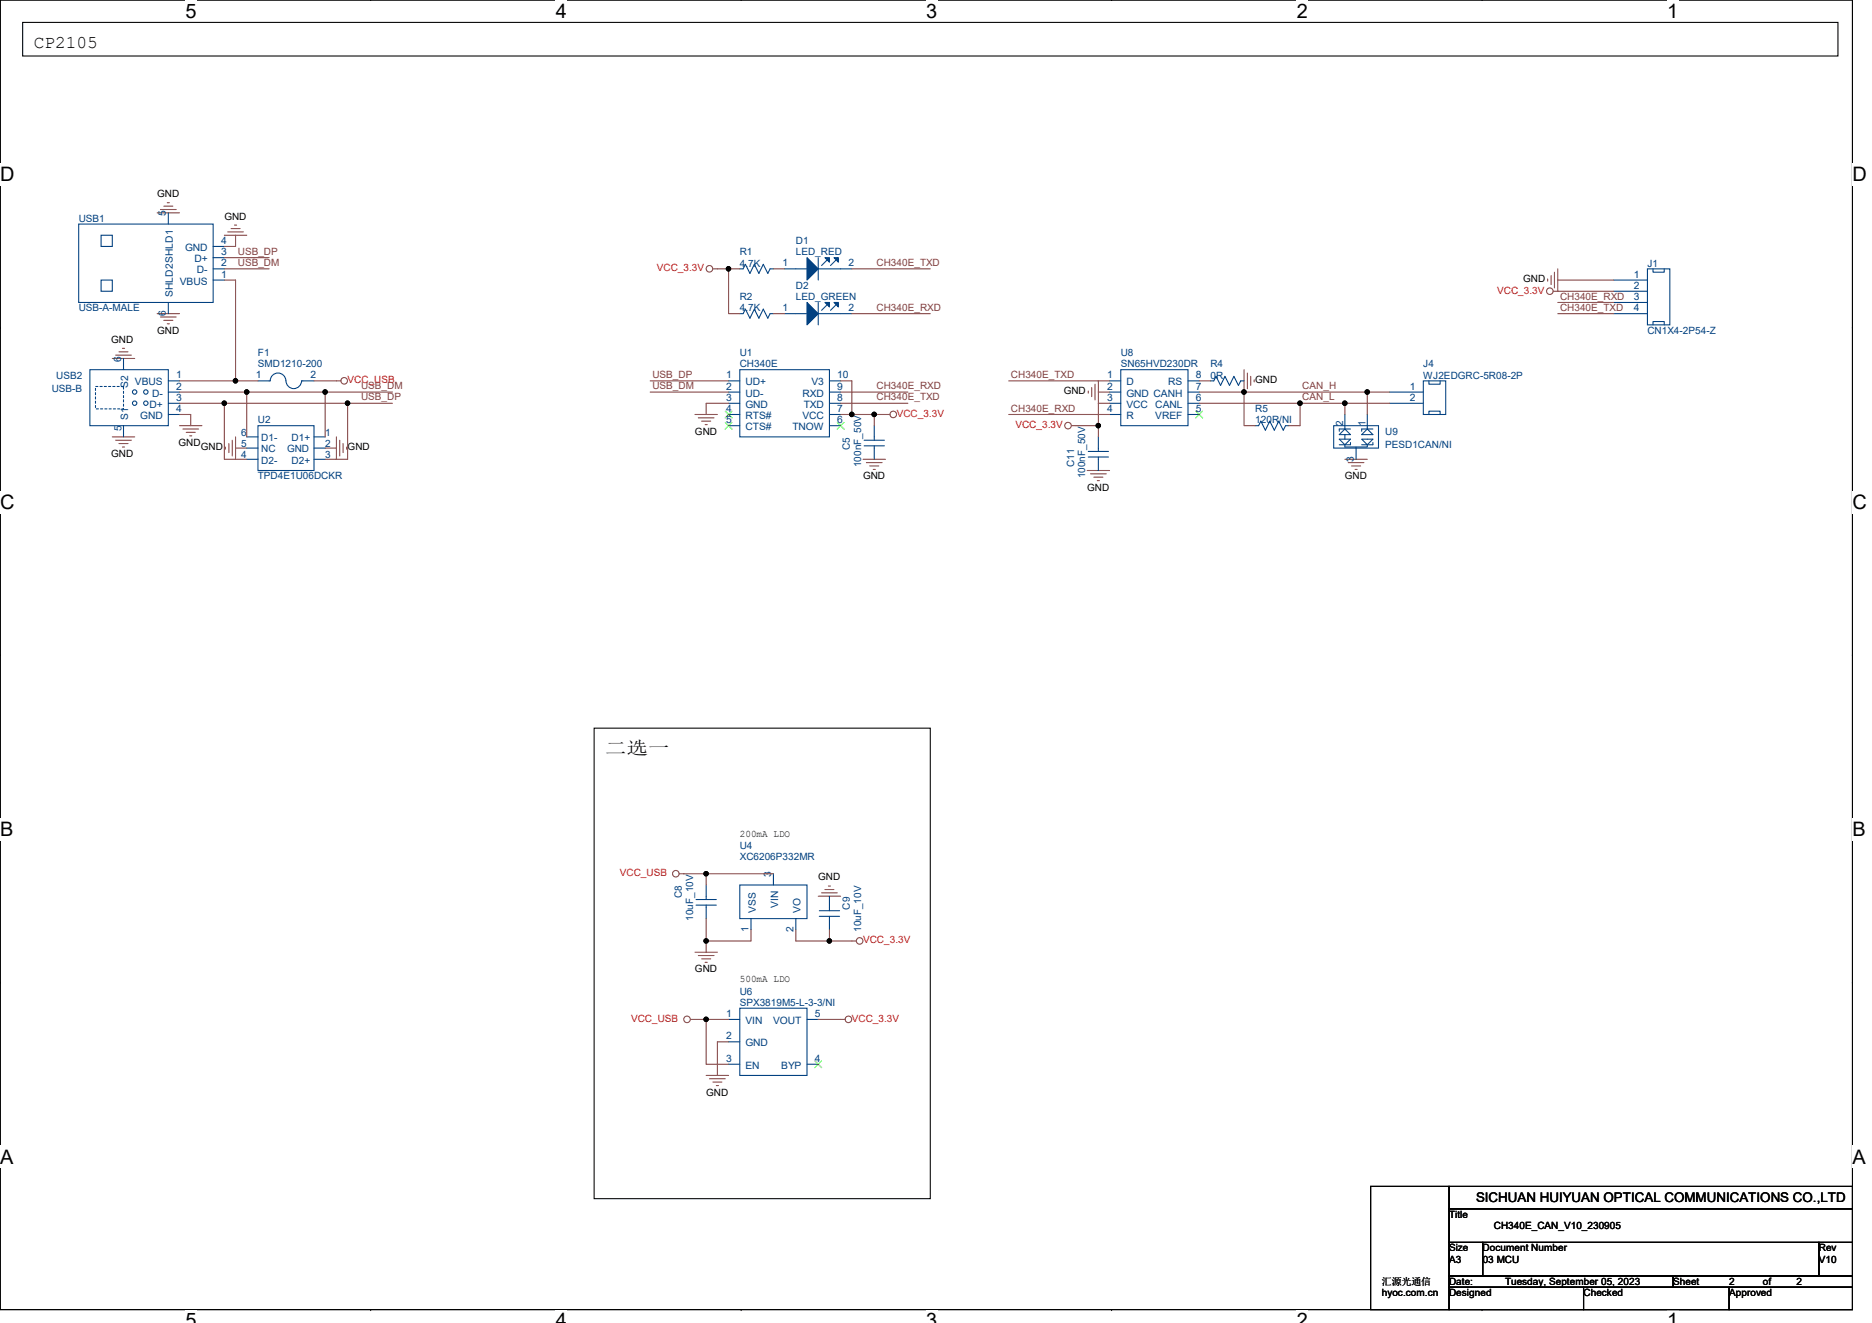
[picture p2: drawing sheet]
<svg xmlns="http://www.w3.org/2000/svg" width="297mm" height="210mm" viewBox="0 0 297 210" stroke-linecap="round" stroke-linejoin="round" font-family="sans-serif">
<path d="M0 0h293.9v207.9h-293.9z" fill="none" stroke="#000" stroke-width=".17"/>
<g fill="#fff">
<path d="M29.4 0h1.8v3.5h-1.8z"/>
<path d="M29.4 207.9h1.8v2h-1.8z"/>
</g>
<path d="M58.8 0h.1M58.8 207.9h.1" fill="none" stroke="#000" stroke-width=".17"/>
<g fill="#fff">
<path d="M88.2 0h1.8v3.5h-1.8z"/>
<path d="M88.2 207.9h1.8v2h-1.8z"/>
</g>
<path d="M117.6 0h.1M117.6 207.9h.1" fill="none" stroke="#000" stroke-width=".17"/>
<g fill="#fff">
<path d="M147 0h1.7v3.5h-1.7z"/>
<path d="M147 207.9h1.7v2h-1.7z"/>
</g>
<path d="M176.4 0h.1M176.4 207.9h.1" fill="none" stroke="#000" stroke-width=".17"/>
<g fill="#fff">
<path d="M205.8 0h1.7v3.5h-1.7z"/>
<path d="M205.8 207.9h1.7v2h-1.7z"/>
</g>
<path d="M235.2 0h.1M235.2 207.9h.1" fill="none" stroke="#000" stroke-width=".17"/>
<g fill="#fff">
<path d="M264.5 0h1.8v3.5h-1.8z"/>
<path d="M264.5 207.9h1.8v2h-1.8z"/>
<path d="M0 26h2.3v3.5h-2.3z"/>
<path d="M293.9 26h2.3v3.5h-2.3z"/>
<path d="M0 77.9h2.3v3.5h-2.3z"/>
<path d="M293.9 77.9h2.3v3.5h-2.3z"/>
</g>
<path d="M0 52h.1M293.9 52h.1" fill="none" stroke="#000" stroke-width=".17"/>
<g fill="#fff">
<path d="M0 129.9h2.1v3.5h-2.1z"/>
<path d="M293.9 129.9h2.1v3.5h-2.1z"/>
</g>
<path d="M0 103.9h.1M293.9 103.9h.1" fill="none" stroke="#000" stroke-width=".17"/>
<g fill="#fff">
<path d="M0 181.9h2.2v3.5h-2.2z"/>
<path d="M293.9 181.9h2.2v3.5h-2.2z"/>
</g>
<path d="M3.6 3.6h288v5.3h-288zM94.3 115.6h53.3v74.6h-53.3zM0 155.9h.1M293.9 155.9h.1M229.9 188.3h64v3.6h-64zM229.9 191.9h64v5.3h-64zM229.9 197.2h5.4v5.3h-5.4zM235.3 197.2h53.3v5.3h-53.3zM288.6 197.2h5.3v5.3h-5.3zM229.9 202.5h35.6v1.8h-35.6zM265.5 202.5h28.4v1.8h-28.4z" fill="none" stroke="#000" stroke-width=".17"/>
<g fill="none" stroke="#804040" stroke-width=".17">
<path d="M24.9 33.8h3.6M25.5 33.3h2.5M26 32.7h1.4M26.5 32.2h.4M35.6 37.3h3.6M36.1 36.8h2.5M36.7 36.3h1.4M37.2 35.7h.3M17.8 56.9h3.6M18.3 56.4h2.5M18.9 55.8h1.4M19.4 55.3h.4"/>
<path d="M24.9 49.8h3.6M25.5 50.3h2.5M26 50.8h1.4M26.5 51.4h.4M113.1 42.7h.7M197.4 58.7v3.5M197.9 59.2v2.5M198.5 59.7v1.5M245.6 44.3v.3M246.1 43.7v1.5M246.7 43.2v2.5M247.2 42.7v3.5h-.7"/>
<path d="M17.8 69.3h3.6M18.3 69.9h2.5M18.9 70.4h1.4M19.4 71h.4M28.5 67.6h3.5M29 68.1h2.5M29.5 68.6h1.5M30.1 69.2h.3M35.8 71v.3M36.3 70.4v1.4M36.8 69.9v2.5M37.4 69.3v3.6"/>
<path d="M53.4 60.5h.7M53.4 69.3v3.6M53.9 69.9v2.5M54.4 70.4v1.4M55 71v.3M110.3 65.8h3.5M110.8 66.3h2.5M111.3 66.8h1.5M111.9 67.4h.3M136.9 72.9h3.6M137.5 73.4h2.5M138 74h1.4"/>
<path d="M138.6 74.5h.3M140.5 65.8h.7M170 67.6h.7M172.5 74.7h3.6M172.7 62.1v.3M173 75.2h2.5M173.2 61.5v1.4M173.6 75.7h1.4M173.8 61v2.5M174.1 76.3h.4M174.3 60.5v3.5M199 60.3v.3"/>
<path d="M213.4 72.9h3.6M213.9 73.4h2.5M214.5 74h1.4M215 74.5h.3M107.8 138.7h.7M110.3 151.1h3.5M110.8 151.7h2.5M111.3 152.2h1.5M111.9 152.7h.3M129.8 142.2h3.6M130.4 141.7h2.5M130.9 141.2h1.4"/>
<path d="M131.4 140.6h.4M135.2 149.4h.7M109.6 161.8h.7M112.1 170.7h3.5M112.6 171.2h2.5M113.1 171.7h1.5M113.7 172.3h.3M133.4 161.8h.7"/>
<circle cx="112.6" cy="42.7" r=".52"/>
<circle cx="245.9" cy="46.2" r=".52"/>
<circle cx="54.6" cy="60.4" r=".52"/>
<circle cx="141.7" cy="65.8" r=".52"/>
<circle cx="169.5" cy="67.6" r=".52"/>
<circle cx="107.2" cy="138.7" r=".52"/>
<circle cx="136.4" cy="149.3" r=".52"/>
<circle cx="109" cy="161.8" r=".52"/>
<circle cx="134.6" cy="161.8" r=".52"/>
</g>
<path d="M217.9 188.6h11.7v10.7h-11.7z" fill="#fff"/>
<path d="M217.5 188.3h12.4v19.6h-12.4zM229.9 188.3h64v3.6h-64zM229.9 191.9h64v5.3h-64zM229.9 197.2h5.4v5.3h-5.4zM235.3 197.2h53.3v5.3h-53.3zM288.6 197.2h5.3v5.3h-5.3zM229.9 204.3h21.4v3.6h-21.4zM229.9 202.5h35.6v1.8h-35.6zM251.3 204.3h23.1v3.6h-23.1zM265.5 202.5h28.4v1.8h-28.4zM274.4 204.3h19.5v3.6h-19.5z" fill="none" stroke="#000" stroke-width=".17"/>
<path d="M217.9 188.6h11.7v10.7h-11.7z" fill="#fff"/>
<path d="M217.5 188.3h12.4v19.6h-12.4zM229.9 188.3h64v3.6h-64zM229.9 191.9h64v5.3h-64zM229.9 197.2h5.4v5.3h-5.4zM235.3 197.2h53.3v5.3h-53.3zM288.6 197.2h5.3v5.3h-5.3zM229.9 204.3h21.4v3.6h-21.4zM229.9 202.5h35.6v1.8h-35.6zM251.3 204.3h23.1v3.6h-23.1zM265.5 202.5h28.4v1.8h-28.4zM274.4 204.3h19.5v3.6h-19.5z" fill="none" stroke="#000" stroke-width=".17"/>
<path d="M217.9 188.6h11.7v10.7h-11.7z" fill="#fff"/>
<path d="M217.5 188.3h12.4v19.6h-12.4zM229.9 204.3h21.4v3.6h-21.4zM251.3 204.3h23.1v3.6h-23.1zM274.4 204.3h19.5v3.6h-19.5z" fill="none" stroke="#000" stroke-width=".17"/>
<g fill="none" stroke="#004080" stroke-width=".17">
<path d="M12.5 35.6h21.3v12.4h-21.3zM16 37.3h1.8v1.8h-1.8zM26.7 33.8v1.8M33.8 39.1h1.8M14.3 58.7h12.4v8.9h-12.4zM16 44.4h1.8v1.8h-1.8zM19.6 56.9v1.8M26.7 48v1.8M33.8 44.4h1.8M33.8 42.7h1.8M33.8 40.9h1.8M117.4 58.7h14.2v10.6h-14.2z"/>
<path d="M117.4 42.7h.1M117.4 49.8h.1M117.4 42.7h.5l.4-.7 .7 1.4 .7-1.4 .7 1.4 .7-1.4 .7 1.4 .4-.7h.5M117.4 49.8h.5l.4-.7 .7 1.4 .7-1.4 .7 1.4 .7-1.4 .7 1.4 .4-.7h.5M122.7 42.7h.1M122.7 49.8h.1M124.5 49.8h3.6M124.5 42.7h3.6M129.8 48v3.6M129.8 49.8h5.4M129.8 40.9v3.5M129.8 42.7h5.4"/>
<path d="M131.3 48.4l-.9 .9M131.3 41.3l-.9 .8M132.7 48.4l-.9 .9M132.7 41.3l-.9 .8M177.8 58.7h10.7v8.9h-10.7zM256.1 44.4h5.3M256.1 46.2h5.3M256.1 48h5.3M256.1 49.8h5.3M261.4 42.7h3.6v8.9h-3.6zM262.3 51.6v-.6h1.8v.6M262.3 42.7v.5h1.8v-.5"/>
<path d="M19.6 67.6v1.7M26.7 60.5h1.8M26.7 62.2h1.8M26.7 64h1.8M26.7 65.8h1.8M39.2 72.9h1.7M39.2 71.1h1.7M39.2 69.3h1.7M40.9 60.5h2M40.9 67.6h8.9v7.1h-8.9zM42.9 60.4a1.24 1.24 0 0 1 1.2-1.2 1.24 1.24 0 0 1 1.3 1.2M45.4 60.4a1.24 1.24 0 0 0 1.2 1.3 1.24 1.24 0 0 0 1.3-1.3"/>
<path d="M47.9 60.5h1.9M49.8 69.3h1.8M49.8 71.1h1.8M49.8 72.9h1.8M115.6 60.5h1.8M115.6 62.2h1.8M115.6 64h1.8M115.6 65.8h1.8M115.6 67.6h1.8M131.6 67.6h1.8M131.6 65.8h1.8M131.6 64h1.8"/>
<path d="M131.6 62.2h1.8M131.6 60.5h1.8M137.1 69.9h3.2M137.1 70.8h3.2M138.7 70.8v2.1M138.7 67.6v2.3M172.7 71.6h3.2M172.7 72.5h3.2M174.3 72.5v2.2M174.3 69.3v2.3M176.1 60.5h1.7M176.1 62.2h1.7"/>
<path d="M176.1 64h1.7M176.1 65.8h1.7M188.5 65.8h1.8M188.5 64h1.8M188.5 62.2h1.8M188.5 60.5h1.8M192.1 60.5h.1M192.1 60.5h.5l.4-.8 .7 1.5 .7-1.5 .7 1.5 .7-1.5 .7 1.5 .4-.7h.5M197.4 60.5h.1M199.2 67.6h.5l.4-.8 .7 1.5 .7-1.5 .7 1.5 .7-1.5 .7 1.5 .4-.7h.5M199.2 67.6h.1M204.5 67.6h.1"/>
<path d="M211.6 67.6h7.1v3.5h-7.1zM212.5 69.7h1.8l-.9 .9zM213.4 70.6v.4h3.6v-.4M213.4 69v.7M213.4 68.1l.9 .9h-.9M213.4 68.1l-.9 .9h.9M213.4 65.8v2.3M214.3 70.2v.4h-1.8M214.3 68.1h-1.8v.4M215.2 71v1.9M216.1 69.7h1.7l-.8 .9zM216.1 69l.9-.9 .8 .9z"/>
<path d="M217 65.8v2.3M217.8 70.2v.4h-1.7M217.8 68.1h-1.7v.4M220.5 62.2h5.3M220.5 64h5.3M225.8 60.5h3.6v5.3h-3.6zM226.7 65.8v-.5h1.8v.5M226.7 60.5v.5h1.8v-.5M122.7 138.7v1.8M110.4 142.8h3.3M110.4 143.7h3.3M112.1 143.7v2.1"/>
<path d="M112.1 140.5v2.3M117.4 140.5h10.7v5.3h-10.7zM119.2 145.8v1.8M126.3 145.8v1.8M130 144.5h3.2M130 145.4h3.2M131.6 145.4v2.2M131.6 142.2v2.3M115.6 161.8h1.8M115.6 165.4h1.8M115.6 168.9h1.8M117.4 160h10.7v10.7h-10.7z"/>
<path d="M128.1 168.9h1.7M128.1 161.8h1.7"/>
<circle cx="21.4" cy="62.2" r=".35"/>
<circle cx="21.4" cy="64" r=".35"/>
<circle cx="23.1" cy="64" r=".35"/>
<circle cx="23.1" cy="62.2" r=".35"/>
</g>
<path d="M115.1 65.3l1.1 1M115.1 67l1.1 1.1M116.1 65.3l-1 1M116.1 67l-1 1.1M132.9 67l1 1.1M133.9 67l-1.1 1.1M189.8 65.3l1 1M190.8 65.3l-1.1 1M129.3 168.4l1.1 1.1M130.4 168.4l-1.1 1.1" fill="none" stroke="#0f0" stroke-width=".16"/>
<path d="M15.2 61.3h4.4v3.6h-4.4z" fill="none" stroke="#004080" stroke-width=".17" stroke-dasharray=".3 .3"/>
<g fill="#004080" stroke="#004080" stroke-width=".17">
<path d="M128.1 48l1.7 1.8-1.7 1.8z" fill-rule="evenodd"/>
<path d="M130.9 48h.7v.7z" fill-rule="evenodd"/>
<path d="M132.3 48h.7v.7z" fill-rule="evenodd"/>
<path d="M128.1 40.9l1.7 1.8-1.7 1.7z" fill-rule="evenodd"/>
<path d="M130.9 40.9h.7v.7z" fill-rule="evenodd"/>
<path d="M132.3 40.9h.7v.7z" fill-rule="evenodd"/>
</g>
<g fill="none" stroke="#804040" stroke-width=".17">
<path d="M37.4 37.3v1.8h-1.8M35.6 40.9h7.1M35.6 44.4h1.8v16.1M35.6 42.7h7.1M113.8 42.7h1.8M115.6 42.7v7.1h1.8M115.6 42.7h1.8M122.7 42.7h1.8M122.7 49.8h1.8M135.2 42.7h12.4M135.2 49.8h12.4M247.2 49.8h8.9"/>
<path d="M247.2 44.4h8.9M247.2 46.2h8.9M247.2 48h8.9M28.5 65.8h1.8v1.8M28.5 64h7.1v8.9h3.6M28.5 62.2h10.7M28.5 60.5h8.9M35.6 64h19.6M37.4 71.1h1.8M37.4 60.5h3.5M39.2 62.2h12.4M39.2 62.2v7.1"/>
<path d="M49.8 60.5h3.6M51.6 71.1h1.8M51.6 62.2v7.1M51.6 62.2h10.7M55.2 64h7.1M55.2 64v8.9h-3.6M103.2 60.5h12.4M103.2 62.2h12.4M115.6 64h-3.5v1.8M133.4 62.2h10.7M133.4 65.8h1.8M133.4 60.5h1.8v5.3"/>
<path d="M133.4 64h10.7M135.2 65.8h3.5M138.7 65.8v1.8M138.7 65.8h1.8M160.1 60.5h16M160.1 65.8h16M170.7 67.6h3.6M174.3 62.2h1.8M176.1 64h-1.8v5.3M190.3 62.2h7.1M190.3 60.5h1.8M190.3 64h16"/>
<path d="M206.3 64v3.6h-1.8M206.3 64h7.1M217 62.2h-19.6v5.4h1.8M220.5 62.2h-3.5v3.6M220.5 64h-7.1v1.8M108.5 138.7h3.6M112.1 138.7h10.6M112.1 138.7v1.8M112.1 149.4v1.7M112.1 145.8v3.6h7.1v-1.8M126.3 147.6v1.8h5.3M131.6 149.4h3.6"/>
<path d="M131.6 147.6v1.8M110.3 161.8h1.8M112.1 161.8h3.5M112.1 161.8v7.1h3.5M115.6 165.4h-1.8v5.3M129.8 161.8h3.6"/>
</g>
<g fill="#000" stroke="#000" stroke-width=".17">
<circle cx="115.6" cy="42.7" r=".35"/>
<circle cx="35.6" cy="64" r=".35"/>
<circle cx="37.4" cy="60.4" r=".35"/>
<circle cx="39.1" cy="62.2" r=".35"/>
<circle cx="51.6" cy="62.2" r=".35"/>
<circle cx="55.1" cy="64" r=".35"/>
<circle cx="135.2" cy="65.8" r=".35"/>
<circle cx="138.7" cy="65.8" r=".35"/>
<circle cx="174.3" cy="67.6" r=".35"/>
<circle cx="197.4" cy="62.2" r=".35"/>
<circle cx="206.3" cy="64" r=".35"/>
<circle cx="213.4" cy="64" r=".35"/>
<circle cx="216.9" cy="62.2" r=".35"/>
<circle cx="112" cy="138.7" r=".35"/>
<circle cx="112" cy="149.3" r=".35"/>
<circle cx="131.6" cy="149.3" r=".35"/>
<circle cx="112" cy="161.8" r=".35"/>
</g>
<g font-size="3.2">
<text x="29.4" y="2.8">5</text>
<text x="88.2" y="2.8">4</text>
<text x="147" y="2.8">3</text>
<text x="205.8" y="2.8">2</text>
<text x="264.5" y="2.8">1</text>
<text x="0" y="28.8">D</text>
<text x="293.9" y="28.8">D</text>
<text x="0" y="80.8">C</text>
<text x="293.9" y="80.8">C</text>
<text x="0" y="132.7">B</text>
<text x="293.9" y="132.7">B</text>
<text x="0" y="184.7">A</text>
<text x="293.9" y="184.7">A</text>
<text x="29.4" y="210.7">5</text>
<text x="88.2" y="210.7">4</text>
<text x="147" y="210.7">3</text>
<text x="205.8" y="210.7">2</text>
<text x="264.5" y="210.7">1</text>
</g>
<g font-size="2.8">
<text x="5.4" y="7.6">CP2105</text>
<text x="96.1" y="119.6">二选一</text>
</g>
<text font-size="2.1" x="234.2" y="190.7">SICHUAN HUIYUAN OPTICAL COMMUNICATIONS CO.,LTD</text>
<g font-size="1.6" fill="#004080">
<text x="12.5" y="35.2">USB1</text>
<text x="26.3" y="34.3" transform="rotate(-90 26.3 34.3)">5</text>
<text x="29.4" y="39.8">GND</text>
<text x="30.8" y="41.6">D+</text>
<text x="35.1" y="38.7">4</text>
<text x="35.1" y="40.5">3</text>
<text x="117.4" y="40.5">R1</text>
<text x="126.3" y="38.8">D1</text>
<text x="126.3" y="40.5">LED_RED</text>
<text x="27.4" y="47.1" transform="rotate(-90 27.4 47.1)">SHLD2SHLD1</text>
<text x="28.5" y="45.2">VBUS</text>
<text x="31.2" y="43.4">D-</text>
<text x="35.1" y="44.1">1</text>
<text x="35.1" y="42.3">2</text>
<text x="117.4" y="42.3">4.7K</text>
<text x="117.4" y="47.6">R2</text>
<text x="124.1" y="42.3">1</text>
<text x="126.3" y="45.9">D2</text>
<text x="126.3" y="47.6">LED_GREEN</text>
<text x="134.6" y="42.3">2</text>
<text x="259.3" y="44.1">1</text>
<text x="259.3" y="45.8">2</text>
<text x="259.3" y="47.6">3</text>
<text x="261.4" y="42.3">J1</text>
<text x="12.5" y="49.4">USB-A-MALE</text>
<text x="26.3" y="50.2" transform="rotate(-90 26.3 50.2)">6</text>
<text x="117.4" y="49.4">4.7K</text>
<text x="124.1" y="49.4">1</text>
<text x="134.6" y="49.4">2</text>
<text x="259.3" y="49.4">4</text>
<text x="261.4" y="53">CN1X4-2P54-Z</text>
<text x="19.2" y="57.4" transform="rotate(-90 19.2 57.4)">6</text>
<text x="40.9" y="56.5">F1</text>
<text x="40.9" y="58.3">SMD1210-200</text>
<text x="117.4" y="56.5">U1</text>
<text x="117.4" y="58.3">CH340E</text>
<text x="177.8" y="56.5">U8</text>
<text x="177.8" y="58.3">SN65HVD230DR</text>
<text x="192.1" y="58.3">R4</text>
<text x="225.8" y="58.3">J4</text>
<text x="8.2" y="62.2">USB-B</text>
<text x="8.9" y="60.1">USB2</text>
<text x="20.3" y="61.6" transform="rotate(-90 20.3 61.6)">S2</text>
<text x="21.4" y="61.2">VBUS</text>
<text x="23.7" y="64.7">D+</text>
<text x="24.1" y="62.9">D-</text>
<text x="28" y="65.4">4</text>
<text x="28" y="63.6">3</text>
<text x="28" y="60.1">1</text>
<text x="28" y="61.8">2</text>
<text x="40.6" y="60.1">1</text>
<text x="49.3" y="60.1">2</text>
<text x="115.2" y="60.1">1</text>
<text x="115.2" y="61.8">2</text>
<text x="115.2" y="63.6">3</text>
<text x="115.2" y="65.4">4</text>
<text x="118.3" y="61.2">UD+</text>
<text x="118.3" y="62.9">UD-</text>
<text x="118.3" y="64.7">GND</text>
<text x="127.4" y="62.9">RXD</text>
<text x="127.5" y="64.7">TXD</text>
<text x="128.8" y="61.2">V3</text>
<text x="132.9" y="60.1">10</text>
<text x="132.9" y="61.8">9</text>
<text x="132.9" y="65.4">7</text>
<text x="132.9" y="63.6">8</text>
<text x="175.7" y="60.1">1</text>
<text x="175.7" y="61.8">2</text>
<text x="175.7" y="63.6">3</text>
<text x="175.7" y="65.4">4</text>
<text x="178.7" y="61.2">D</text>
<text x="178.7" y="62.9">GND CANH</text>
<text x="178.7" y="64.7">VCC</text>
<text x="183.3" y="64.7">CANL</text>
<text x="185.4" y="61.2">RS</text>
<text x="189.8" y="60.1">8</text>
<text x="189.8" y="65.4">5</text>
<text x="189.8" y="63.6">6</text>
<text x="189.8" y="61.8">7</text>
<text x="192.1" y="60.1">0R</text>
<text x="199.2" y="65.4">R5</text>
<text x="223.7" y="61.8">1</text>
<text x="223.7" y="63.6">2</text>
<text x="225.8" y="60.1">WJ2EDGRC-5R08-2P</text>
<text x="19.3" y="68.5" transform="rotate(-90 19.3 68.5)">5</text>
<text x="20.3" y="66.7" transform="rotate(-90 20.3 66.7)">S1</text>
<text x="22.2" y="66.5">GND</text>
<text x="38.3" y="70.9">5</text>
<text x="38.3" y="69.2">6</text>
<text x="40.9" y="67.2">U2</text>
<text x="41.5" y="71.8">NC</text>
<text x="41.5" y="70">D1-</text>
<text x="45.5" y="71.8">GND</text>
<text x="46.3" y="70">D1+</text>
<text x="51.6" y="70.9">2</text>
<text x="51.6" y="69.2">1</text>
<text x="115.2" y="67.2">5</text>
<text x="118.3" y="66.5">RTS#</text>
<text x="118.3" y="68.3">CTS#</text>
<text x="125.7" y="68.3">TNOW</text>
<text x="127.3" y="66.5">VCC</text>
<text x="132.9" y="67.2">6</text>
<text x="134.9" y="71.5" transform="rotate(-90 134.9 71.5)">C5</text>
<text x="178.7" y="66.5">R</text>
<text x="183.3" y="66.5">VREF</text>
<text x="199.2" y="67.2">120R/NI</text>
<text x="213.1" y="67.6" transform="rotate(-90 213.1 67.6)">2</text>
<text x="216.7" y="67.6" transform="rotate(-90 216.7 67.6)">1</text>
<text x="219.8" y="69">U9</text>
<text x="219.8" y="71.1">PESD1CAN/NI</text>
<text x="38.3" y="72.7">4</text>
<text x="40.9" y="76.1">TPD4E1U06DCKR</text>
<text x="41.5" y="73.6">D2-</text>
<text x="46.3" y="73.6">D2+</text>
<text x="51.6" y="72.7">3</text>
<text x="136.6" y="74.1" transform="rotate(-90 136.6 74.1)">100nF_50V</text>
<text x="170.4" y="74.1" transform="rotate(-90 170.4 74.1)">C11</text>
<text x="172.2" y="75.9" transform="rotate(-90 172.2 75.9)">100nF_50V</text>
<text x="214.8" y="73.3" transform="rotate(-90 214.8 73.3)">3</text>
<text x="117.4" y="134.8">U4</text>
<text x="117.4" y="136.5">XC6206P332MR</text>
<text x="108.2" y="142.6" transform="rotate(-90 108.2 142.6)">C8</text>
<text x="122.3" y="139.2" transform="rotate(-90 122.3 139.2)">3</text>
<text x="110" y="146.2" transform="rotate(-90 110 146.2)">10uF_10V</text>
<text x="118.8" y="148" transform="rotate(-90 118.8 148)">1</text>
<text x="119.9" y="144.9" transform="rotate(-90 119.9 144.9)">VSS</text>
<text x="123.5" y="144.1" transform="rotate(-90 123.5 144.1)">VIN</text>
<text x="125.9" y="148" transform="rotate(-90 125.9 148)">2</text>
<text x="127" y="144.9" transform="rotate(-90 127 144.9)">VO</text>
<text x="134.9" y="144.4" transform="rotate(-90 134.9 144.4)">C9</text>
<text x="136.6" y="147.9" transform="rotate(-90 136.6 147.9)">10uF_10V</text>
<text x="115.2" y="161.4">1</text>
<text x="117.4" y="157.9">U6</text>
<text x="117.4" y="159.7">SPX3819M5-L-3-3/NI</text>
<text x="129.3" y="161.4">5</text>
<text x="115.2" y="165">2</text>
<text x="118.3" y="162.5">VIN</text>
<text x="118.3" y="166.1">GND</text>
<text x="122.7" y="162.5">VOUT</text>
<text x="115.2" y="168.5">3</text>
<text x="118.3" y="169.6">EN</text>
<text x="124" y="169.6">BYP</text>
<text x="129.3" y="168.5">4</text>
</g>
<g font-size="1.6">
<text x="24.9" y="31.3">GND</text>
<text x="35.6" y="34.8">GND</text>
<text x="241.7" y="44.8">GND</text>
<text x="24.9" y="53">GND</text>
<text x="17.6" y="54.4">GND</text>
<text x="168.8" y="62.6">GND</text>
<text x="199.2" y="60.8">GND</text>
<text x="28.3" y="70.8">GND</text>
<text x="31.9" y="71.5">GND</text>
<text x="55.2" y="71.5">GND</text>
<text x="110.3" y="69">GND</text>
<text x="17.6" y="72.5">GND</text>
<text x="136.9" y="76.1">GND</text>
<text x="172.5" y="77.9">GND</text>
<text x="213.4" y="76.1">GND</text>
<text x="117.4" y="132.8">200mA LDO</text>
<text x="129.8" y="139.7">GND</text>
<text x="110.3" y="154.3">GND</text>
<text x="117.4" y="155.9">500mA LDO</text>
<text x="112.1" y="173.9">GND</text>
<text x="229.9" y="193.3">Title</text>
<text x="237" y="195.1">CH340E_CAN_V10_230905</text>
<text x="219.3" y="203.9">汇源光通信</text>
<text x="229.9" y="200.4">A3</text>
<text x="229.9" y="198.6">Size</text>
<text x="229.9" y="203.9">Date:</text>
<text x="235.3" y="198.6">Document Number</text>
<text x="235.3" y="200.4">03 MCU</text>
<text x="238.8" y="203.9">Tuesday, September 05, 2023</text>
<text x="265.5" y="203.9">Sheet</text>
<text x="274.4" y="203.9">2</text>
<text x="279.7" y="203.9">of</text>
<text x="285" y="203.9">2</text>
<text x="288.6" y="198.6">Rev</text>
<text x="288.6" y="200.4">V10</text>
<text x="219.3" y="205.7">hyoc.com.cn</text>
<text x="229.9" y="205.7">Designed</text>
<text x="251.3" y="205.7">Checked</text>
<text x="274.4" y="205.7">Approved</text>
</g>
<g font-size="1.6" fill="#804040">
<text x="37.7" y="40.4">USB_DP</text>
<text x="37.7" y="42.2">USB_DM</text>
<text x="139.1" y="42.2">CH340E_TXD</text>
<text x="247.5" y="47.5">CH340E_RXD</text>
<text x="139.1" y="49.3">CH340E_RXD</text>
<text x="247.5" y="49.3">CH340E_TXD</text>
<text x="103.5" y="60">USB_DP</text>
<text x="160.4" y="60">CH340E_TXD</text>
<text x="57.3" y="61.8">USB_DM</text>
<text x="57.3" y="63.5">USB_DP</text>
<text x="103.5" y="61.8">USB_DM</text>
<text x="139.1" y="61.8">CH340E_RXD</text>
<text x="139.1" y="63.5">CH340E_TXD</text>
<text x="160.4" y="65.3">CH340E_RXD</text>
<text x="206.6" y="63.5">CAN_L</text>
<text x="206.6" y="61.8">CAN_H</text>
</g>
<g font-size="1.6" fill="#f00">
<text x="104.2" y="43">VCC_3.3V</text>
<text x="237.6" y="46.6">VCC_3.3V</text>
<text x="55.2" y="60.8">VCC_USB</text>
<text x="142.3" y="66.1">VCC_3.3V</text>
<text x="161.1" y="67.9">VCC_3.3V</text>
<text x="98.4" y="139">VCC_USB</text>
<text x="136.9" y="149.7">VCC_3.3V</text>
<text x="100.1" y="162.2">VCC_USB</text>
<text x="135.2" y="162.2">VCC_3.3V</text>
</g>
</svg>
